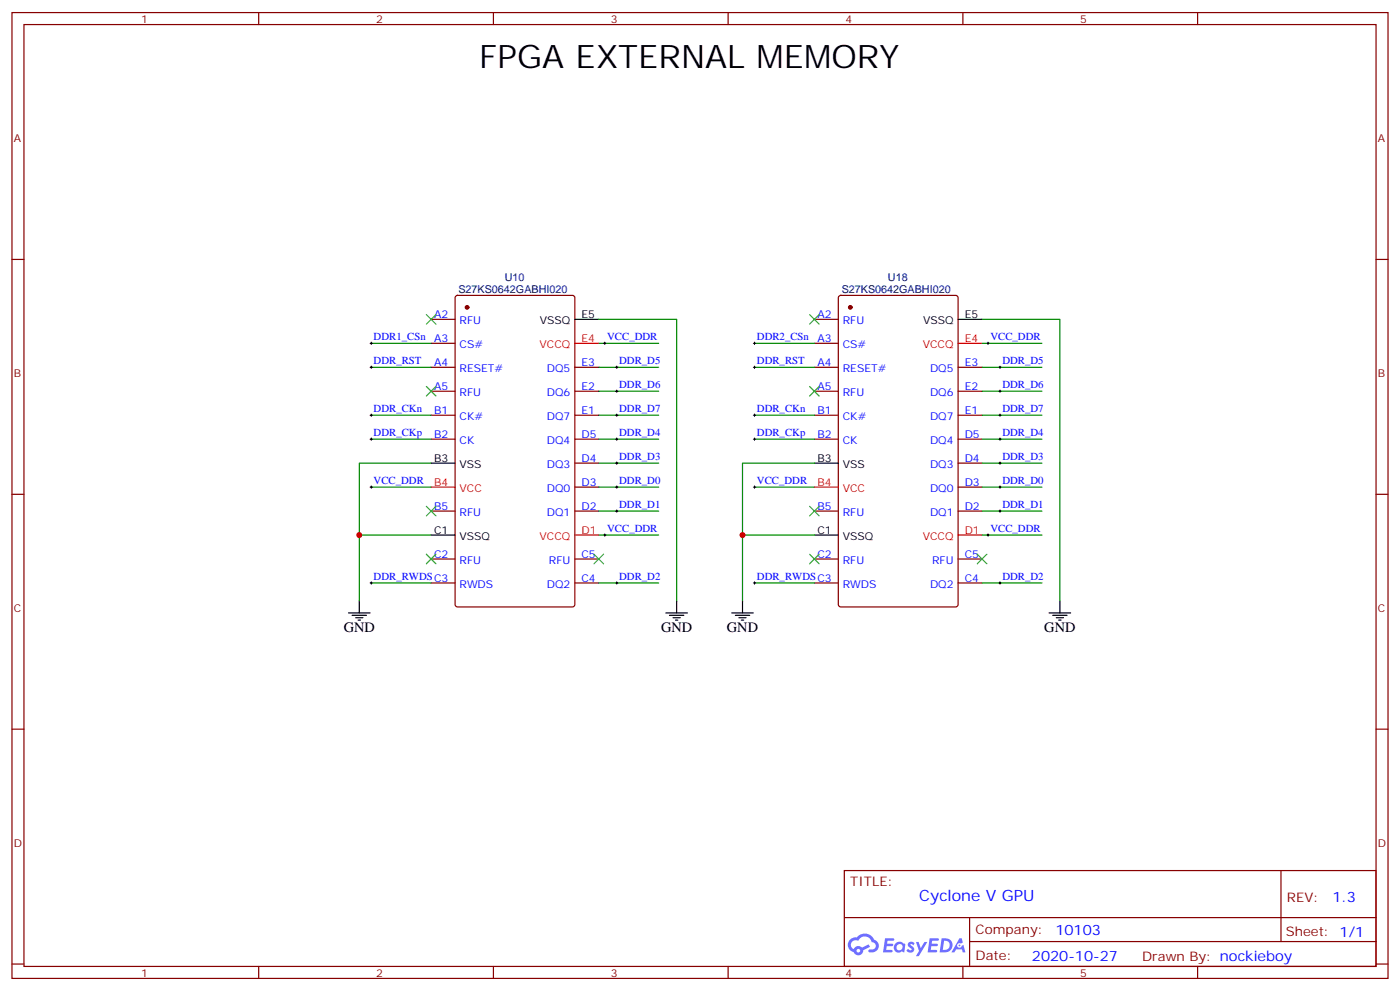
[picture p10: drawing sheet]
<svg xmlns="http://www.w3.org/2000/svg" width="412mm" height="292mm" viewBox="0 0 412 292" stroke-linecap="round" stroke-linejoin="round" font-family="sans-serif">
<g fill="none" stroke="#870000" stroke-width=".35">
<path d="M3.5 3.7h405.4v284.3h-405.4zM7.1 7.2h398.2v277.3h-398.2zM76.2 3.7v3.5M145.3 3.7v3.5M214.5 3.7v3.5M283.6 3.7v3.5M352.8 3.7v3.5M3.5 76.4h3.6M405.3 76.4h3.6M3.5 145.5h3.6M405.3 145.5h3.6M3.5 214.7h3.6"/>
<path d="M405.3 214.7h3.6M248.7 256.3h156.6v28.2h-156.6zM377.3 256.3v20.9M248.7 270.1h156.5M285.6 277.2h119.6M285.6 270.1v14.2M3.5 283.8h3.6M76.2 284.5v3.5M145.3 284.5v3.5M214.5 284.5v3.5M283.6 284.5v3.5M352.8 284.5v3.5"/>
<path d="M405.3 283.8h3.6"/>
</g>
<g fill="#5487ff">
<path d="M267.7 277.5a1.22 1.22 0 0 1 1.7 .2l-.4 .6a.47 .47 0 0 0-.3-.4 .47 .47 0 0 0-.5 .2l.1 .2a1.14 1.14 0 0 1 .8 1.8 1.14 1.14 0 0 1-1.9 0l-.2-.2 .5-.6 .7 .5a.29 .29 0 0 0 .3-.3 .29 .29 0 0 0-.2-.3 1.04 1.04 0 0 1-.6-1.7z"/>
<path d="M260.7 276.2h2.4l.3 .2-.2 .5-1.8 .1-.1 .8h1.5l.3 .4-.3 .4h-1.6l-.2 1.1h1.7l.2 .3-.2 .3-2.6 .1z"/>
<path d="M273.8 276.2h2.4l.3 .2-.1 .5-1.8 .1-.2 .8h1.6l.3 .4-.4 .4-1.6-.1-.1 1.1 1.7 .1 .2 .3-.2 .3-2.6 .1z"/>
<path d="M282.6 276.2h.7l.3 1.3-.6 .3a.69 .69 0 0 0-1 .3 .69 .69 0 0 0 .4 .9 .69 .69 0 0 0 .9-.6l.5-.2 .6 2.2h-.8l-.2-.9h-1.8l-.5 .9h-.8z"/>
<path d="M269.8 277.3h.8l.6 1.8 1.1-1.8h.9l-2.6 4.2h-.8l.9-1.5z"/>
<path d="M277.4 276.2l-.6 4.2h1.3a2.11 2.11 0 0 0 2.5-2.1 2.11 2.11 0 0 0-2.5-2.1zM278.1 277a1.39 1.39 0 0 1 1.7 1.4 1.39 1.39 0 0 1-1.8 1.2h-.3z"/>
<path d="M263.7 277.8a1.54 1.54 0 0 0-.1 2.2 1.54 1.54 0 0 0 2.2 .1l.6 .3 .3-2.3-.2-.3h-.4a1.49 1.49 0 0 0-2.4 0zM264 278.8a.94 .94 0 0 1 1.8 0 .94 .94 0 0 1-1.8 0z"/>
<path d="M250.4 276.6a2.18 2.18 0 0 0 1.1 3.7 1.44 1.44 0 0 0 1.6 .9 1.44 1.44 0 0 0 1.2-1.4l2-1.1-.5-.7-1.9 1a1.47 1.47 0 0 0-2.4 .4 1.39 1.39 0 0 1-.7-1.9 1.39 1.39 0 0 1 2-.5 2.12 2.12 0 0 1 2.2-1.3 2.12 2.12 0 0 1 1.9 1.7 1.14 1.14 0 0 1 1.1 1.4 1.14 1.14 0 0 1-1.7 .7 .43 .43 0 0 0-.5 .4 .43 .43 0 0 0 .4 .5 1.98 1.98 0 0 0 2.5-1.2 1.98 1.98 0 0 0-1.2-2.6 3.1 3.1 0 0 0-5.3-.6l-.9 .1zM252.3 279.9a.55 .55 0 0 1 1.1 0 .55 .55 0 0 1-1.1 0z"/>
<circle cx="282.6" cy="278.3" r=".26"/>
</g>
<g fill="none" stroke="#870000" stroke-width=".35">
<path d="M127 94h7.1M134.3 87.2l.5-.2h33.8l.7 .4v90.6l-.4 .6-34.1 .1-.7-.5v-90.5zM239.9 94h7M247.2 87.2l.4-.2h33.9l.7 .4v90.6l-.4 .6-34.2 .1-.6-.5-.1-90.5zM127 101.1h7.1M127 108.1h7.1M127 115.2h7.1M169.3 108.1h7.1M169.3 115.2h7.1M239.9 101.1h7M239.9 108.1h7M239.9 115.2h7"/>
<path d="M282.2 108.1h7.1M282.2 115.2h7.1M127 122.2h7.1M127 129.3h7.1M169.3 122.2h7.1M169.3 129.3h7.1M169.3 136.3h7.1M239.9 122.2h7M239.9 129.3h7M282.2 122.2h7.1M282.2 129.3h7.1M282.2 136.3h7.1"/>
<path d="M127 150.5h7.1M169.3 150.5h7.1M169.3 143.4h7.1M239.9 150.5h7M282.2 150.5h7.1M282.2 143.4h7.1M127 164.6h7.1M127 171.6h7.1M169.3 164.6h7.1M169.3 171.6h7.1M239.9 164.6h7M239.9 171.6h7"/>
<path d="M282.2 164.6h7.1M282.2 171.6h7.1"/>
</g>
<g fill="#870000" stroke="#870000" stroke-width=".35">
<circle cx="137.6" cy="90.5" r=".53"/>
<circle cx="250.5" cy="90.5" r=".53"/>
</g>
<g fill="none" stroke="#000" stroke-width=".35">
<path d="M169.3 94h7.1M282.2 94h7.1M127 136.3h7.1M239.9 136.3h7M127 157.5h7.1M239.9 157.5h7M105.8 176.9v3.5M199.3 176.9v3.5M218.7 176.9v3.5M312.2 176.9v3.5M102.7 180.4h6.3M103.7 181.2h4.2"/>
<path d="M104.8 181.9h2.1M105.5 182.6h.7M196.1 180.4h6.4M197.2 181.2h4.2M198.3 181.9h2.1M199 182.6h.7M215.5 180.4h6.4M216.6 181.2h4.2M217.7 181.9h2.1M218.4 182.6h.7M309 180.4h6.4M310.1 181.2h4.2"/>
<path d="M311.1 181.9h2.2M311.9 182.6h.7"/>
</g>
<path d="M169.3 101.1h7.1M282.2 101.1h7.1M127 143.4h7.1M169.3 157.5h7.1M239.9 143.4h7M282.2 157.5h7.1" fill="none" stroke="#f00" stroke-width=".35"/>
<g fill="none" stroke="#3c3" stroke-width=".35">
<path d="M125.6 92.6l2.8 2.8M128.4 92.6l-2.8 2.8M238.5 92.6l2.8 2.8M241.3 92.6l-2.8 2.8M125.6 113.8l2.8 2.8M128.4 113.8l-2.8 2.8M238.5 113.8l2.8 2.8M241.3 113.8l-2.8 2.8M125.6 149l2.8 2.9M128.4 149l-2.8 2.9M238.5 149l2.8 2.9M241.3 149l-2.8 2.9"/>
<path d="M125.6 163.2l2.8 2.8M128.4 163.2l-2.8 2.8M175 163.2l2.8 2.8M177.8 163.2l-2.8 2.8M238.5 163.2l2.8 2.8M241.3 163.2l-2.8 2.8M287.9 163.2l2.8 2.8M290.7 163.2l-2.8 2.8"/>
</g>
<g fill="none" stroke="#008700" stroke-width=".35">
<path d="M176.4 94h22.9v82.9M289.3 94h22.9v82.9M109.4 108.1h17.6M109.4 101.1h17.6M176.4 108.1h17.6M176.4 115.2h17.6M176.4 101.1h17.6M222.2 108.1h17.7M222.2 101.1h17.7M289.3 108.1h17.6M289.3 115.2h17.6M289.3 101.1h17.6"/>
<path d="M109.4 122.2h17.6M109.4 129.3h17.6M127 136.3h-21.2v40.6M176.4 122.2h17.6M176.4 129.3h17.6M176.4 136.3h17.6M222.2 122.2h17.7M222.2 129.3h17.7M239.9 136.3h-21.2v40.6M289.3 122.2h17.6M289.3 129.3h17.6M289.3 136.3h17.6"/>
<path d="M105.8 157.5h21.2M109.4 143.4h17.6M176.4 143.4h17.6M176.4 150.5h17.6M176.4 157.5h17.6M218.7 157.5h21.2M222.2 143.4h17.7M289.3 143.4h17.6M289.3 150.5h17.6M289.3 157.5h17.6M109.4 171.6h17.6M176.4 171.6h17.6"/>
<path d="M222.2 171.6h17.7M289.3 171.6h17.6"/>
</g>
<g fill="none" stroke="#000" stroke-width=".29">
<path d="M109 108.1h.7M109 101.1h.7M109.4 100.7v.7M109.4 107.8v.7M177.8 101.1h.7M178.2 100.7v.7M181.3 108.1h.7M181.3 115.2h.7M181.7 107.8v.7M181.7 114.8v.7M221.9 108.1h.7M221.9 101.1h.7"/>
<path d="M222.2 100.7v.7M222.2 107.8v.7M290.7 101.1h.7M291 100.7v.7M294.2 108.1h.7M294.2 115.2h.7M294.6 107.8v.7M294.6 114.8v.7M109 129.3h.7M109 122.2h.7M109.4 121.9v.7M109.4 128.9v.7"/>
<path d="M181.3 136.3h.7M181.3 129.3h.7M181.3 122.2h.7M181.7 121.9v.7M181.7 128.9v.7M181.7 136v.7M221.9 129.3h.7M221.9 122.2h.7M222.2 121.9v.7M222.2 128.9v.7M294.2 136.3h.7M294.2 129.3h.7"/>
<path d="M294.2 122.2h.7M294.6 121.9v.7M294.6 128.9v.7M294.6 136v.7M109 143.4h.7M109.4 143.1v.7M177.8 157.5h.7M178.2 157.2v.7M181.3 143.4h.7M181.3 150.5h.7M181.7 143.1v.7M181.7 150.1v.7"/>
<path d="M221.9 143.4h.7M222.2 143.1v.7M290.7 157.5h.7M291 157.2v.7M294.2 143.4h.7M294.2 150.5h.7M294.6 143.1v.7M294.6 150.1v.7M109 171.6h.7M109.4 171.3v.7M181.3 171.6h.7M181.7 171.3v.7"/>
<path d="M221.9 171.6h.7M222.2 171.3v.7M294.2 171.6h.7M294.6 171.3v.7"/>
</g>
<g fill="#c00">
<circle cx="218.7" cy="157.5" r=".88"/>
<circle cx="105.8" cy="157.5" r=".88"/>
</g>
<text font-size="9.5" x="141.1" y="19.9">FPGA EXTERNAL MEMORY</text>
<text font-size="4.6" fill="#00f" x="270.8" y="265.3">Cyclone V GPU</text>
<g font-size="4.2">
<text x="101.2" y="186.1">GND</text>
<text x="194.7" y="186.1">GND</text>
<text x="214.1" y="186.1">GND</text>
<text x="307.6" y="186.1">GND</text>
</g>
<g font-size="4.2" fill="#00f">
<text x="392.5" y="265.6">1.3</text>
<text x="310.9" y="275.1">10103</text>
<text x="304" y="282.9">2020-10-27</text>
</g>
<g font-size="3.9" fill="#800">
<text x="250.5" y="260.9">TITLE:</text>
<text x="379.1" y="265.6">REV:</text>
<text x="287.4" y="275.1">Company:</text>
<text x="378.7" y="275.7">Sheet: 1/1</text>
<text x="287.4" y="282.8">Date:</text>
<text x="336.4" y="282.8">Drawn By: nockieboy</text>
</g>
<g font-size="3.2" fill="#800">
<text x="41.6" y="6.7">1</text>
<text x="110.8" y="6.7">2</text>
<text x="179.9" y="6.7">3</text>
<text x="249.1" y="6.7">4</text>
<text x="318.2" y="6.7">5</text>
<text x="4.1" y="41.8">A</text>
<text x="405.9" y="41.8">A</text>
<text x="4.1" y="110.9">B</text>
<text x="405.9" y="110.9">B</text>
<text x="4.1" y="180.1">C</text>
<text x="405.9" y="180.1">C</text>
<text x="4.1" y="249.2">D</text>
<text x="405.9" y="249.2">D</text>
<text x="41.6" y="287.5">1</text>
<text x="110.8" y="287.5">2</text>
<text x="179.9" y="287.5">3</text>
<text x="249.1" y="287.5">4</text>
<text x="318.2" y="287.5">5</text>
</g>
<g font-size="3.2" fill="#000080">
<text x="148.7" y="82.8">U10</text>
<text x="261.6" y="82.8">U18</text>
<text x="135" y="86.3">S27KS0642GABHI020</text>
<text x="247.9" y="86.3">S27KS0642GABHI020</text>
</g>
<g font-size="3.2" fill="#00f">
<text x="127.9" y="93.7">A2</text>
<text x="135.4" y="95.4">RFU</text>
<text x="240.8" y="93.7">A2</text>
<text x="248.2" y="95.4">RFU</text>
<text x="110.1" y="100.2">DDR1_CSn</text>
<text x="127.9" y="100.7">A3</text>
<text x="178.9" y="100.2">VCC_DDR</text>
<text x="223" y="100.2">DDR2_CSn</text>
<text x="240.8" y="100.7">A3</text>
<text x="291.7" y="100.2">VCC_DDR</text>
<text x="110.1" y="107.2">DDR_RST</text>
<text x="127.9" y="107.8">A4</text>
<text x="135.4" y="102.5">CS#</text>
<text x="171.3" y="107.8">E3</text>
<text x="182.4" y="107.2">DDR_D5</text>
<text x="223" y="107.2">DDR_RST</text>
<text x="240.8" y="107.8">A4</text>
<text x="248.2" y="102.5">CS#</text>
<text x="284.2" y="107.8">E3</text>
<text x="295.3" y="107.2">DDR_D5</text>
<text x="135.4" y="109.5">RESET#</text>
<text x="161.1" y="109.5">DQ5</text>
<text x="248.2" y="109.5">RESET#</text>
<text x="274" y="109.5">DQ5</text>
<text x="127.9" y="114.8">A5</text>
<text x="135.4" y="116.6">RFU</text>
<text x="161.1" y="116.6">DQ6</text>
<text x="171.3" y="114.8">E2</text>
<text x="182.4" y="114.3">DDR_D6</text>
<text x="240.8" y="114.8">A5</text>
<text x="248.2" y="116.6">RFU</text>
<text x="274" y="116.6">DQ6</text>
<text x="284.2" y="114.8">E2</text>
<text x="295.3" y="114.3">DDR_D6</text>
<text x="110.1" y="121.4">DDR_CKn</text>
<text x="127.9" y="121.9">B1</text>
<text x="135.4" y="123.6">CK#</text>
<text x="161.1" y="123.6">DQ7</text>
<text x="171.3" y="121.9">E1</text>
<text x="182.4" y="121.4">DDR_D7</text>
<text x="223" y="121.4">DDR_CKn</text>
<text x="240.8" y="121.9">B1</text>
<text x="248.2" y="123.6">CK#</text>
<text x="274" y="123.6">DQ7</text>
<text x="284.2" y="121.9">E1</text>
<text x="295.3" y="121.4">DDR_D7</text>
<text x="110.1" y="128.4">DDR_CKp</text>
<text x="127.9" y="128.9">B2</text>
<text x="135.4" y="130.7">CK</text>
<text x="161.1" y="130.7">DQ4</text>
<text x="171.3" y="128.9">D5</text>
<text x="182.4" y="128.4">DDR_D4</text>
<text x="223" y="128.4">DDR_CKp</text>
<text x="240.8" y="128.9">B2</text>
<text x="248.2" y="130.7">CK</text>
<text x="274" y="130.7">DQ4</text>
<text x="284.2" y="128.9">D5</text>
<text x="295.3" y="128.4">DDR_D4</text>
<text x="161.1" y="137.8">DQ3</text>
<text x="171.3" y="136">D4</text>
<text x="182.4" y="135.5">DDR_D3</text>
<text x="274" y="137.8">DQ3</text>
<text x="284.2" y="136">D4</text>
<text x="295.3" y="135.5">DDR_D3</text>
<text x="110.1" y="142.5">VCC_DDR</text>
<text x="171.3" y="143.1">D3</text>
<text x="182.4" y="142.5">DDR_D0</text>
<text x="223" y="142.5">VCC_DDR</text>
<text x="284.2" y="143.1">D3</text>
<text x="295.3" y="142.5">DDR_D0</text>
<text x="161.1" y="144.8">DQ0</text>
<text x="182.4" y="149.6">DDR_D1</text>
<text x="274" y="144.8">DQ0</text>
<text x="295.3" y="149.6">DDR_D1</text>
<text x="127.9" y="150.1">B5</text>
<text x="135.4" y="151.9">RFU</text>
<text x="161.1" y="151.9">DQ1</text>
<text x="171.3" y="150.1">D2</text>
<text x="240.8" y="150.1">B5</text>
<text x="248.2" y="151.9">RFU</text>
<text x="274" y="151.9">DQ1</text>
<text x="284.2" y="150.1">D2</text>
<text x="178.9" y="156.6">VCC_DDR</text>
<text x="291.7" y="156.6">VCC_DDR</text>
<text x="127.9" y="164.2">C2</text>
<text x="135.4" y="166">RFU</text>
<text x="161.7" y="166">RFU</text>
<text x="171.3" y="164.2">C5</text>
<text x="240.8" y="164.2">C2</text>
<text x="248.2" y="166">RFU</text>
<text x="274.6" y="166">RFU</text>
<text x="284.2" y="164.2">C5</text>
<text x="110.1" y="170.7">DDR_RWDSC3</text>
<text x="135.4" y="173">RWDS</text>
<text x="161.1" y="173">DQ2</text>
<text x="171.3" y="171.3">C4</text>
<text x="182.4" y="170.7">DDR_D2</text>
<text x="223" y="170.7">DDR_RWDSC3</text>
<text x="248.2" y="173">RWDS</text>
<text x="274" y="173">DQ2</text>
<text x="284.2" y="171.3">C4</text>
<text x="295.3" y="170.7">DDR_D2</text>
</g>
<g font-size="3.2">
<text x="159" y="95.4">VSSQ</text>
<text x="171.3" y="93.7">E5</text>
<text x="271.9" y="95.4">VSSQ</text>
<text x="284.2" y="93.7">E5</text>
<text x="127.9" y="136">B3</text>
<text x="135.4" y="137.8">VSS</text>
<text x="240.8" y="136">B3</text>
<text x="248.2" y="137.8">VSS</text>
<text x="127.9" y="157.2">C1</text>
<text x="135.4" y="158.9">VSSQ</text>
<text x="240.8" y="157.2">C1</text>
<text x="248.2" y="158.9">VSSQ</text>
</g>
<g font-size="3.2" fill="#f00">
<text x="171.3" y="100.7">E4</text>
<text x="284.2" y="100.7">E4</text>
<text x="158.9" y="102.5">VCCQ</text>
<text x="271.8" y="102.5">VCCQ</text>
<text x="127.9" y="143.1">B4</text>
<text x="240.8" y="143.1">B4</text>
<text x="135.4" y="144.8">VCC</text>
<text x="248.2" y="144.8">VCC</text>
<text x="158.9" y="158.9">VCCQ</text>
<text x="171.3" y="157.2">D1</text>
<text x="271.8" y="158.9">VCCQ</text>
<text x="284.2" y="157.2">D1</text>
</g>
</svg>
